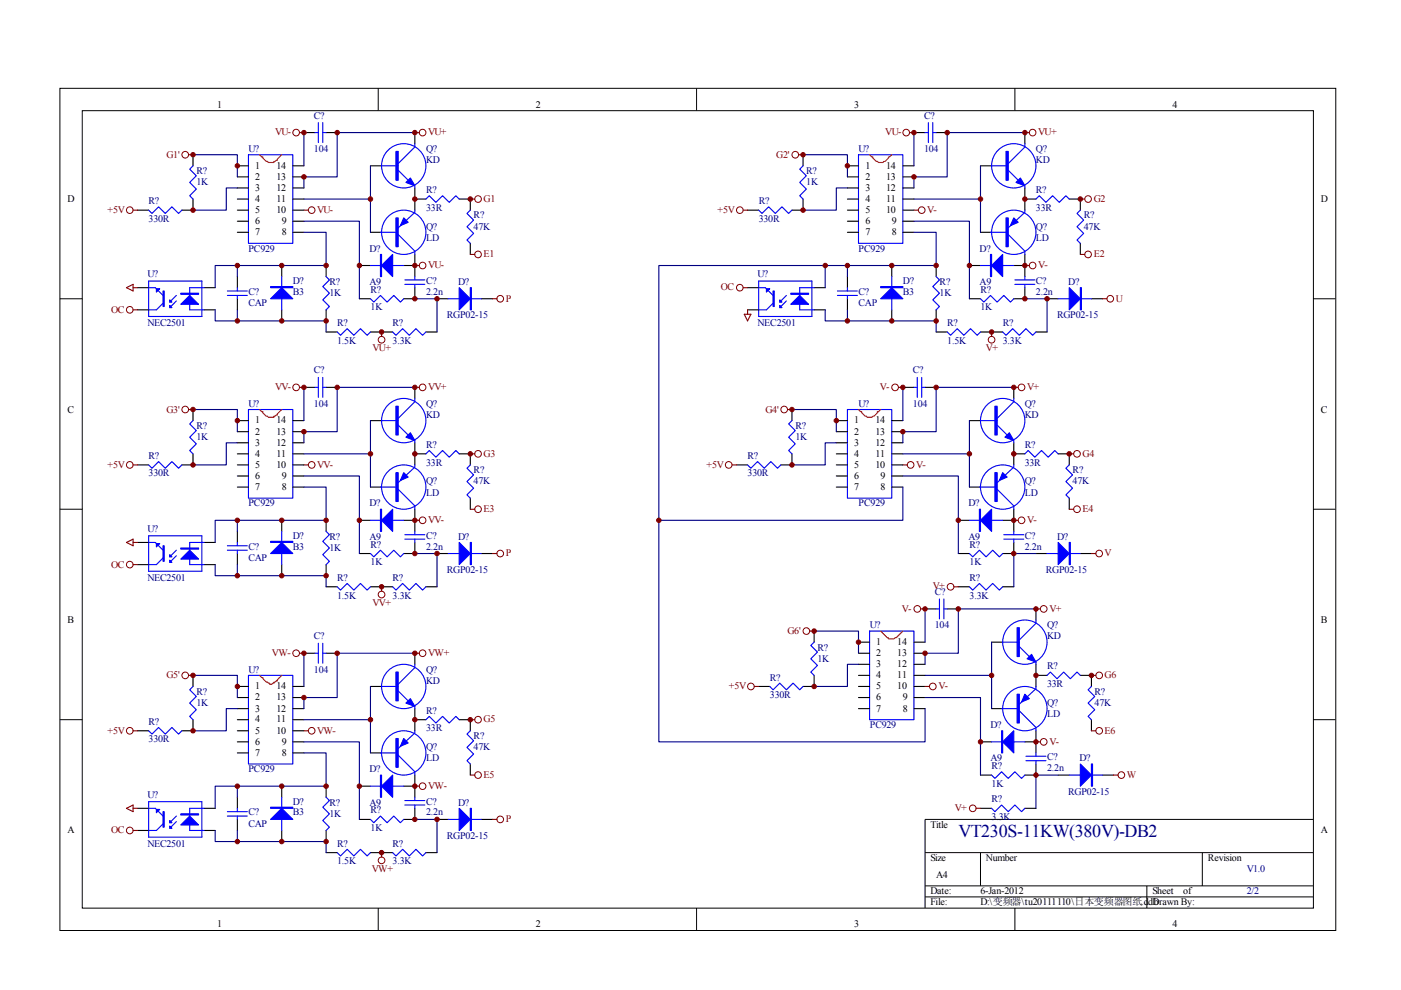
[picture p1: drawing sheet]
<svg xmlns="http://www.w3.org/2000/svg" width="297mm" height="210mm" viewBox="0 0 297 210" stroke-linecap="round" stroke-linejoin="round" font-family="sans-serif">
<g fill="none" stroke="#000" stroke-width=".21">
<path d="M12.7 18.7h270.5v178.6h-270.5zM80.2 18.7v4.7M147.7 18.7v4.7M215.2 18.7v4.7M17.4 23.5h261.1v169h-261.1zM12.7 63.3h4.7M278.4 63.3h4.7M12.7 108h4.7M278.4 108h4.7M12.7 152.6h4.7M278.4 152.6h4.7M278.4 173.7h-82.3v18.8"/>
<path d="M80.2 192.5v4.7M147.7 192.5v4.7M196.1 180.8h82.3M196.1 187.8h82.3M196.1 190.2h82.3M207.9 180.8v7M215.2 192.5v4.7M243.2 187.8v4.7M254.9 180.8v7"/>
</g>
<g fill="none" stroke="#00f" stroke-width=".23">
<path d="M40.9 35.2l-.7 .7 1.4 1.4-1.4 1.4 1.4 1.4-1.4 1.4 .7 .7M52.7 32.8h9.4v18.8h-9.4zM66.8 28.1h.7M67.5 26v4.2M68.4 28.1h.7M68.4 26v4.2M80.9 35.2h3.5M84.4 36.1l2.1 2.1M88 30.5v.7l-3.6 3.5M88 39.4v.5M170.3 35.2l-.7 .7 1.4 1.4-1.4 1.4 1.4 1.4-1.4 1.4 .7 .7M182 32.8h9.4v18.8h-9.4z"/>
<path d="M196.1 28.1h.7M196.8 26v4.2M197.8 28.1h.7M197.8 26v4.2M210.2 35.2h3.6M213.8 36.1l2.1 2.1M217.3 30.5v.7l-3.5 3.5M217.3 39.4v.5M31.5 44.6l.7 .7 1.4-1.4 1.4 1.4 1.4-1.4 1.5 1.4 .7-.7M31.5 59.6h11.3v7.5h-11.3zM59.7 58.6v7.1M69.1 58.6l.7 .7-1.4 1.5 1.4 1.4-1.4 1.4 1.4 1.4-.7 .7"/>
<path d="M78.5 56.3h7.1M80.7 49.3h3.3M84.4 49.7l3.6 3.5v.7M85.8 59.3h4.3M88 44.6v.4l-3.6 3.3M88 58.6v.7M90.3 42.2l.7-.7 1.4 1.4 1.4-1.4 1.4 1.4 1.5-1.4 .7 .7M99.7 44.6l-.7 .7 1.4 1.4-1.4 1.4 1.4 1.4-1.4 1.4 .7 .7M160.9 44.6l.7 .7 1.4-1.4 1.4 1.4 1.4-1.4 1.4 1.4 .7-.7M160.9 59.6h11.2v7.5h-11.2zM189.1 58.6v7.1M198.5 58.6l.7 .7-1.4 1.5 1.4 1.4-1.4 1.4 1.4 1.4-.7 .7"/>
<path d="M207.9 56.3h7M210 49.3h3.3M213.8 49.7l3.5 3.5v.7M215.2 59.3h4.2M217.3 44.6v.4l-3.5 3.3M217.3 58.6v.7M219.6 42.2l.8-.7 1.4 1.4 1.4-1.4 1.4 1.4 1.4-1.4 .7 .7M229 44.6l-.7 .7 1.5 1.4-1.5 1.4 1.5 1.4-1.5 1.4 .7 .7M31.5 61h1.4l1.7 1.6M34.6 64.3l-1.4 1.4h-1.7M37.4 62.6l-1.4 1.4M37.4 63.8l-1.4 1.4"/>
<path d="M43.3 61h-3.1v4.7h3.1M48.2 61.7h4.2M48.2 62.6h4.2M50.3 61v.7M50.3 62.6v.7M71.5 70.4l.7 .7 1.4-1.4 1.4 1.4 1.4-1.4 1.4 1.4 .7-.7M78.5 63.3l.8 .7 1.4-1.4 1.4 1.4 1.4-1.4 1.4 1.4 .7-.7M83.2 70.4l.8 .7 1.4-1.4 1.4 1.4 1.4-1.4 1.4 1.4 .7-.7M85.8 60.3h4.3M88 60.3v.7M95 63.3h7.1M160.9 61h1.4l1.6 1.6"/>
<path d="M163.9 64.3l-1.4 1.4h-1.6M166.7 62.6l-1.4 1.4M166.7 63.8l-1.4 1.4M172.6 61h-3v4.7h3M177.6 61.7h4.2M177.6 62.6h4.2M179.7 61v.7M179.7 62.6v.7M200.8 70.4l.7 .7 1.4-1.4 1.5 1.4 1.4-1.4 1.4 1.4 .7-.7M207.9 63.3l.7 .7 1.4-1.4 1.4 1.4 1.4-1.4 1.4 1.4 .7-.7M212.6 70.4l.7 .7 1.4-1.4 1.4 1.4 1.4-1.4 1.4 1.4 .7-.7M215.2 60.3h4.2"/>
<path d="M217.3 60.3v.7M224.3 63.3h7.1M31.5 98.6l.7 .7 1.4-1.4 1.4 1.4 1.4-1.4 1.5 1.4 .7-.7M40.9 89.2l-.7 .7 1.4 1.4-1.4 1.4 1.4 1.4-1.4 1.4 .7 .7M52.7 86.8h9.4v18.8h-9.4zM66.8 82.1h.7M67.5 80v4.2M68.4 80v4.2M68.4 82.1h.7M80.9 89.2h3.5M84.4 90.1l2.1 2.1M88 84.5v.7l-3.6 3.5"/>
<path d="M88 98.6v.4l-3.6 3.3M88 93.4v.5M90.3 96.2l.7-.7 1.4 1.4 1.4-1.4 1.4 1.4 1.5-1.4 .7 .7M99.7 98.6l-.7 .7 1.4 1.4-1.4 1.4 1.4 1.4-1.4 1.4 .7 .7M158.5 98.6l.7 .7 1.4-1.4 1.4 1.4 1.4-1.4 1.5 1.4 .7-.7M167.9 89.2l-.7 .7 1.4 1.4-1.4 1.4 1.4 1.4-1.4 1.4 .7 .7M179.7 86.8h9.4v18.8h-9.4zM193.8 82.1h.7M194.5 80v4.2M195.4 82.1h.7M195.4 80v4.2M207.9 89.2h3.5"/>
<path d="M211.4 90.1l2.1 2.1M214.9 84.5v.7l-3.5 3.5M214.9 98.6v.4l-3.5 3.3M214.9 93.4v.5M217.3 96.2l.7-.7 1.4 1.4 1.4-1.4 1.4 1.4 1.4-1.4 .7 .7M226.7 98.6l-.7 .7 1.4 1.4-1.4 1.4 1.4 1.4-1.4 1.4 .7 .7M31.5 113.6h11.3v7.5h-11.3zM31.5 115h1.4l1.7 1.7M34.6 118.3l-1.4 1.4h-1.7M37.4 116.7l-1.4 1.4M37.4 117.8l-1.4 1.4M43.3 115h-3.1v4.7h3.1"/>
<path d="M48.2 115.7h4.2M48.2 116.7h4.2M50.3 115v.7M50.3 116.7v.7M59.7 112.7v7M69.1 112.7l.7 .7-1.4 1.4 1.4 1.4-1.4 1.4 1.4 1.4-.7 .7M78.5 117.4l.8 .7 1.4-1.4 1.4 1.4 1.4-1.4 1.4 1.4 .7-.7M78.5 110.3h7.1M80.7 103.3h3.3M84.4 103.7l3.6 3.6v.7M85.8 113.4h4.3M85.8 114.3h4.3"/>
<path d="M88 112.7v.7M88 114.3v.7M95 117.4h7.1M205.5 117.4l.7 .7 1.5-1.4 1.4 1.4 1.4-1.4 1.4 1.4 .7-.7M205.5 110.3h7.1M207.7 103.3h3.2M211.4 103.7l3.5 3.6v.7M212.8 113.4h4.3M212.8 114.3h4.3M214.9 112.7v.7M214.9 114.3v.7M222 117.4h7"/>
<path d="M66.8 138.5h.7M67.5 136.4v4.2M68.4 136.4v4.2M68.4 138.5h.7M71.5 124.4l.7 .7 1.4-1.4 1.4 1.4 1.4-1.4 1.4 1.4 .7-.7M83.2 124.4l.8 .7 1.4-1.4 1.4 1.4 1.4-1.4 1.4 1.4 .7-.7M172.6 136.2l-.7 .7 1.4 1.4-1.4 1.4 1.4 1.4-1.4 1.4 .7 .7M184.4 133.8h9.4v18.8h-9.4zM198.5 129.1h.7M199.2 127v4.2M200.1 129.1h.7M200.1 127v4.2"/>
<path d="M205.5 124.4l.7 .7 1.5-1.4 1.4 1.4 1.4-1.4 1.4 1.4 .7-.7M212.6 136.2h3.5M216.1 137.1l2.1 2.1M219.6 131.5v.7l-3.5 3.5M31.5 154.9l.7 .7 1.4-1.4 1.4 1.4 1.4-1.4 1.5 1.4 .7-.7M40.9 145.5l-.7 .8 1.4 1.4-1.4 1.4 1.4 1.4-1.4 1.4 .7 .7M52.7 143.2h9.4v18.8h-9.4zM80.7 159.6h3.3M80.9 145.5h3.5M84.4 146.5l2.1 2.1M88 140.9v.7l-3.6 3.5M88 154.9v.5l-3.6 3.3"/>
<path d="M88 149.8v.4M90.3 152.6l.7-.7 1.4 1.4 1.4-1.4 1.4 1.4 1.5-1.4 .7 .7M99.7 154.9l-.7 .7 1.4 1.5-1.4 1.4 1.4 1.4-1.4 1.4 .7 .7M163.2 145.5l.7 .8 1.4-1.5 1.4 1.5 1.4-1.5 1.5 1.5 .7-.8M210.2 157.3h7.1M212.4 150.2h3.2M216.1 150.7l3.5 3.5v.7M219.6 145.5v.5l-3.5 3.3M219.6 140.4v.5M219.6 159.6v.7M222 143.2l.7-.7 1.4 1.4 1.4-1.4 1.4 1.4 1.4-1.4 .7 .7M231.4 145.5l-.7 .8 1.4 1.4-1.4 1.4 1.4 1.4-1.4 1.4 .7 .7"/>
<path d="M31.5 170h11.3v7.5h-11.3zM31.5 171.4h1.4l1.7 1.6M34.6 174.7l-1.4 1.4h-1.7M37.4 173l-1.4 1.4M37.4 174.2l-1.4 1.4M43.3 171.4h-3.1v4.7h3.1M48.2 172.1h4.2M48.2 173h4.2M50.3 171.4v.7M50.3 173v.7M59.7 169v7.1M69.1 169l.7 .7-1.4 1.4 1.4 1.5-1.4 1.4 1.4 1.4-.7 .7"/>
<path d="M78.5 173.7l.8 .7 1.4-1.4 1.4 1.4 1.4-1.4 1.4 1.4 .7-.7M78.5 166.7h7.1M84.4 160.1l3.6 3.5v.7M85.8 169.7h4.3M85.8 170.7h4.3M88 169v.7M88 170.7v.7M95 173.7h7.1M210.2 164.3l.7 .7 1.5-1.4 1.4 1.4 1.4-1.4 1.4 1.4 .7-.7M210.2 171.4l.7 .7 1.5-1.4 1.4 1.4 1.4-1.4 1.4 1.4 .7-.7M217.5 160.3h4.3M217.5 161.3h4.3"/>
<path d="M219.6 161.3v.7M226.7 164.3h7.1M71.5 180.8l.7 .7 1.4-1.4 1.4 1.4 1.4-1.4 1.4 1.4 .7-.7M83.2 180.8l.8 .7 1.4-1.4 1.4 1.4 1.4-1.4 1.4 1.4 .7-.7"/>
<circle cx="85.6" cy="35.2" r="4.7"/>
<circle cx="214.9" cy="35.2" r="4.7"/>
<circle cx="85.6" cy="49.2" r="4.7"/>
<circle cx="214.9" cy="49.2" r="4.7"/>
<circle cx="85.6" cy="89.2" r="4.7"/>
<circle cx="212.6" cy="89.2" r="4.7"/>
<circle cx="85.6" cy="103.3" r="4.7"/>
<circle cx="212.6" cy="103.3" r="4.7"/>
<circle cx="217.3" cy="136.2" r="4.7"/>
<circle cx="85.6" cy="159.6" r="4.7"/>
<circle cx="85.6" cy="145.5" r="4.7"/>
<circle cx="217.3" cy="150.2" r="4.7"/>
</g>
<g fill="none" stroke="#000" stroke-width=".23">
<path d="M40.9 32.8v2.4M50.3 35.2h2.4M50.3 37.5h2.4M50.3 39.9h2.4M62.1 35.2h2.3M62.1 37.5h2.3M62.1 39.9h2.3M64.4 28.1h2.4M69.1 28.1h2.4M78.5 35.2h2.4M88 28.1v2.4M88 39.9v4.7"/>
<path d="M170.3 32.8v2.4M179.7 35.2h2.3M179.7 37.5h2.3M179.7 39.9h2.3M191.4 35.2h2.4M191.4 37.5h2.4M191.4 39.9h2.4M193.8 28.1h2.3M198.5 28.1h2.3M207.9 35.2h2.3M217.3 28.1v2.4M217.3 39.9v4.7"/>
<path d="M29.2 44.6h2.3M40.9 42.2v2.4h-2.3M50.3 42.2h2.4M50.3 44.6h2.4M50.3 46.9h2.4M50.3 49.3h2.4M50.3 58.6v2.4M59.7 56.3v2.3M62.1 42.2h2.3M62.1 44.6h2.3M62.1 46.9h2.3M62.1 49.3h2.3"/>
<path d="M69.1 56.3v2.3M76.2 56.3h2.3M78.5 49.3h2.4M85.6 56.3h2.4M88 42.2h2.3M88 53.9v4.7M97.4 42.2h2.3v2.4M99.7 51.6v2.3M158.5 44.6h2.4M170.3 42.2v2.4h-2.4M179.7 42.2h2.3M179.7 44.6h2.3"/>
<path d="M179.7 46.9h2.3M179.7 49.3h2.3M179.7 58.6v2.4M189.1 56.3v2.3M191.4 42.2h2.4M191.4 44.6h2.4M191.4 46.9h2.4M191.4 49.3h2.4M198.5 56.3v2.3M205.5 56.3h2.4M207.9 49.3h2.3M214.9 56.3h2.4"/>
<path d="M217.3 42.2h2.3M217.3 53.9v4.7M226.7 42.2h2.3v2.4M229 51.6v2.3M29.2 65.7h2.3M29.2 61h2.3M43.3 65.7h2.3M43.3 61h2.3M50.3 63.3v2.4M59.7 65.7v2.3M69.1 70.4h2.4M69.1 65.7v2.3"/>
<path d="M76.2 63.3h2.3M78.5 70.4h4.7M88 61v2.3h-2.4M90.3 70.4h2.4M92.7 63.3h2.3M102.1 63.3h2.3M158.5 65.7h2.4M158.5 61h2.4M172.6 65.7h2.4M172.6 61h2.4M179.7 63.3v2.4M189.1 65.7v2.3"/>
<path d="M198.5 70.4h2.3M198.5 65.7v2.3M205.5 63.3h2.4M207.9 70.4h4.7M217.3 61v2.3h-2.4M219.6 70.4h2.4M222 63.3h2.3M231.4 63.3h2.4M29.2 98.6h2.3M40.9 86.8v2.4M40.9 96.2v2.4h-2.3M50.3 89.2h2.4"/>
<path d="M50.3 91.5h2.4M50.3 93.9h2.4M50.3 96.2h2.4M50.3 98.6h2.4M62.1 89.2h2.3M62.1 91.5h2.3M62.1 93.9h2.3M62.1 96.2h2.3M62.1 98.6h2.3M64.4 82.1h2.4M69.1 82.1h2.4M78.5 89.2h2.4"/>
<path d="M88 82.1v2.4M88 93.9v4.7M88 96.2h2.3M97.4 96.2h2.3v2.4M156.2 98.6h2.3M167.9 96.2v2.4h-2.3M167.9 86.8v2.4M177.3 89.2h2.4M177.3 91.5h2.4M177.3 93.9h2.4M177.3 96.2h2.4M177.3 98.6h2.4"/>
<path d="M189.1 89.2h2.3M189.1 91.5h2.3M189.1 93.9h2.3M189.1 96.2h2.3M189.1 98.6h2.3M191.4 82.1h2.4M196.1 82.1h2.4M205.5 89.2h2.4M214.9 96.2h2.4M214.9 82.1v2.4M214.9 93.9v4.7M224.3 96.2h2.4v2.4"/>
<path d="M29.2 119.7h2.3M29.2 115h2.3M43.3 119.7h2.3M43.3 115h2.3M50.3 112.7v2.3M50.3 117.4v2.3M50.3 100.9h2.4M50.3 103.3h2.4M59.7 110.3v2.4M59.7 119.7v2.4M62.1 100.9h2.3M62.1 103.3h2.3"/>
<path d="M69.1 110.3v2.4M69.1 119.7v2.4M76.2 117.4h2.3M76.2 110.3h2.3M78.5 103.3h2.4M85.6 110.3h2.4M88 108v4.7M88 115v2.4h-2.4M92.7 117.4h2.3M99.7 105.6v2.4M102.1 117.4h2.3M177.3 100.9h2.4"/>
<path d="M177.3 103.3h2.4M189.1 100.9h2.3M189.1 103.3h2.3M203.2 117.4h2.3M203.2 110.3h2.3M205.5 103.3h2.4M212.6 110.3h2.3M214.9 115v2.4h-2.3M214.9 108v4.7M219.6 117.4h2.4M226.7 105.6v2.4M229 117.4h2.4"/>
<path d="M64.4 138.5h2.4M69.1 124.4h2.4M69.1 138.5h2.4M78.5 124.4h4.7M88 138.5v2.4M90.3 124.4h2.4M172.6 133.8v2.4M182 138.5h2.4M182 136.2h2.4M193.8 138.5h2.3M193.8 136.2h2.3M196.1 129.1h2.4"/>
<path d="M200.8 129.1h2.4M203.2 124.4h2.3M210.2 136.2h2.4M212.6 124.4h2.3M219.6 129.1v2.4M29.2 154.9h2.3M40.9 143.2v2.3M40.9 152.6v2.3h-2.3M50.3 145.5h2.4M50.3 147.9h2.4M50.3 150.2h2.4M50.3 152.6h2.4"/>
<path d="M50.3 154.9h2.4M50.3 157.3h2.4M50.3 159.6h2.4M62.1 145.5h2.3M62.1 147.9h2.3M62.1 150.2h2.3M62.1 152.6h2.3M62.1 154.9h2.3M62.1 157.3h2.3M62.1 159.6h2.3M78.5 145.5h2.4M78.5 159.6h2.4"/>
<path d="M88 150.2v4.7M88 152.6h2.3M97.4 152.6h2.3v2.3M160.9 145.5h2.3M172.6 143.2v2.3h-2.3M182 145.5h2.4M182 147.9h2.4M182 150.2h2.4M182 140.9h2.4M182 143.2h2.4M193.8 145.5h2.3M193.8 147.9h2.3"/>
<path d="M193.8 150.2h2.3M193.8 140.9h2.3M193.8 143.2h2.3M207.9 157.3h2.3M210.2 150.2h2.4M217.3 157.3h2.3M219.6 143.2h2.4M219.6 140.9v4.6M219.6 154.9v4.7M229 143.2h2.4v2.3M231.4 152.6v2.3M29.2 176.1h2.3"/>
<path d="M29.2 171.4h2.3M43.3 176.1h2.3M43.3 171.4h2.3M50.3 169v2.4M50.3 173.7v2.4M59.7 166.7v2.3M59.7 176.1v2.3M69.1 166.7v2.3M69.1 176.1v2.3M76.2 173.7h2.3M76.2 166.7h2.3M85.6 166.7h2.4"/>
<path d="M88 164.3v4.7M88 171.4v2.3h-2.4M92.7 173.7h2.3M99.7 162v2.3M102.1 173.7h2.3M207.9 171.4h2.3M207.9 164.3h2.3M217.3 171.4h2.3M219.6 162v2.3h-2.3M224.3 164.3h2.4M233.8 164.3h2.3M69.1 180.8h2.4"/>
<path d="M78.5 180.8h4.7M90.3 180.8h2.4"/>
</g>
<path d="M55 32.8l.5 .5h.2v.2l.5 .5a2.19 2.19 0 0 0 1.9 .5v-.3l.7-.2v-.3l.9-.9M184.4 32.8l.4 .5h.3a1.74 1.74 0 0 0 1.6 1.2 1.74 1.74 0 0 0 1.7-1.2h.2l.5-.5M55 86.8l.5 .5h.2v.2l.5 .5a2.17 2.17 0 0 0 1.9 .5v-.3l.7-.2v-.2l.9-1M182 86.8l.5 .5h.2a1.74 1.74 0 0 0 1.7 1.2 1.74 1.74 0 0 0 1.6-1.2h.3l.4-.5M186.7 133.8l1.4 1.4h.3v.2a2.17 2.17 0 0 0 2.1-.7l.9-.9M55 143.2l.5 .5h.2v.2l.7 .7 .7 .2v.3h.5l.5-.3v-.2l.7-.2v-.3l.9-.9" fill="none" stroke="#f00" stroke-width=".23"/>
<g fill="#00f" stroke="#00f" stroke-width=".23">
<path d="M86.1 38.7l.9-1 1 1.7z"/>
<path d="M85.6 46.2l.9 .9-1.6 .7z"/>
<path d="M97.4 61l2.3 2.3-2.3 2.4z"/>
<path d="M80.9 56.3l2.3-2.4v4.7z"/>
<path d="M38.3 64.5l1.9-1.9 1.9 1.9z"/>
<path d="M36 64.8l.4 .4h-.4z"/>
<path d="M36 63.6l.4 .4h-.4z"/>
<path d="M33.2 61.2h.7l-.7 .7z"/>
<path d="M57.4 63.3l2.3-2.3 2.4 2.3z"/>
<path d="M87 91.8l1 1.6-1.9-.7z"/>
<path d="M85.6 100.2l.9 1-1.6 .7z"/>
<path d="M97.4 115l2.3 2.4-2.3 2.3z"/>
<path d="M83.2 108v4.7l-2.3-2.4z"/>
<path d="M38.3 118.5l1.9-1.8 1.9 1.8z"/>
<path d="M36 118.8l.4 .4h-.4z"/>
<path d="M36 117.6l.4 .5h-.4z"/>
<path d="M33.2 115.3h.7l-.7 .7z"/>
<path d="M57.4 117.4l2.3-2.4 2.4 2.4z"/>
<path d="M86.1 149.1l.9-1 1 1.7z"/>
<path d="M85.6 156.6l.9 .9-1.6 .7z"/>
<path d="M97.4 171.4l2.3 2.3-2.3 2.4z"/>
<path d="M83.2 164.3v4.7l-2.3-2.3z"/>
<path d="M38.3 174.9l1.9-1.9 1.9 1.9z"/>
<path d="M36 175.1l.4 .5h-.4z"/>
<path d="M36 174l.4 .4h-.4z"/>
<path d="M33.2 171.6h.7l-.7 .7z"/>
<path d="M57.4 173.7l2.3-2.3 2.4 2.3z"/>
<path d="M215.4 38.7l.9-1 1 1.7z"/>
<path d="M214.9 46.2l1 .9-1.7 .7z"/>
<path d="M226.7 61l2.3 2.3-2.3 2.4z"/>
<path d="M210.2 56.3l2.4-2.4v4.7z"/>
<path d="M167.7 64.5l1.9-1.9 1.8 1.9z"/>
<path d="M165.3 64.8l.5 .4h-.5z"/>
<path d="M165.3 63.6l.5 .4h-.5z"/>
<path d="M162.5 61.2h.7l-.7 .7z"/>
<path d="M186.7 63.3l2.4-2.3 2.3 2.3z"/>
<path d="M218.7 138.7l.9 1.7-1.8-.7z"/>
<path d="M217.3 147.2l.9 .9-1.6 .7z"/>
<path d="M229 162l2.4 2.3-2.4 2.4z"/>
<path d="M212.6 157.3l2.3-2.4v4.7z"/>
<path d="M214 91.8l.9 1.6-1.8-.7z"/>
<path d="M212.6 100.2l.9 1-1.6 .7z"/>
<path d="M224.3 115l2.4 2.4-2.4 2.3z"/>
<path d="M207.9 110.3l2.3-2.3v4.7z"/>
<path d="M84 32.1h.4v6.1h-.4z" fill-rule="evenodd"/>
<path d="M84 46.2h.4v6.1h-.4z" fill-rule="evenodd"/>
<path d="M99.7 61h.2v4.7h-.2z" fill-rule="evenodd"/>
<path d="M80.7 53.9h.2v4.7h-.2z" fill-rule="evenodd"/>
<path d="M38.3 62.2h3.8v.2h-3.8z" fill-rule="evenodd"/>
<path d="M34.6 61.7h.2v3.3h-.2z" fill-rule="evenodd"/>
<path d="M57.4 60.8h4.7v.2h-4.7z" fill-rule="evenodd"/>
<path d="M84 86.1h.4v6.1h-.4z" fill-rule="evenodd"/>
<path d="M84 100.2h.4v6.1h-.4z" fill-rule="evenodd"/>
<path d="M99.7 115h.2v4.7h-.2z" fill-rule="evenodd"/>
<path d="M80.7 108h.2v4.7h-.2z" fill-rule="evenodd"/>
<path d="M38.3 116.2h3.8v.2h-3.8z" fill-rule="evenodd"/>
<path d="M34.6 115.7h.2v3.3h-.2z" fill-rule="evenodd"/>
<path d="M57.4 114.8h4.7v.2h-4.7z" fill-rule="evenodd"/>
<path d="M84 142.5h.4v6.1h-.4z" fill-rule="evenodd"/>
<path d="M84 156.6h.4v6.1h-.4z" fill-rule="evenodd"/>
<path d="M99.7 171.4h.2v4.7h-.2z" fill-rule="evenodd"/>
<path d="M80.7 164.3h.2v4.7h-.2z" fill-rule="evenodd"/>
<path d="M38.3 172.6h3.8v.2h-3.8z" fill-rule="evenodd"/>
<path d="M34.6 172.1h.2v3.3h-.2z" fill-rule="evenodd"/>
<path d="M57.4 171.1h4.7v.3h-4.7z" fill-rule="evenodd"/>
<path d="M213.3 32.1h.5v6.1h-.5z" fill-rule="evenodd"/>
<path d="M213.3 46.2h.5v6.1h-.5z" fill-rule="evenodd"/>
<path d="M229 61h.3v4.7h-.3z" fill-rule="evenodd"/>
<path d="M210 53.9h.2v4.7h-.2z" fill-rule="evenodd"/>
<path d="M167.7 62.2h3.7v.2h-3.7z" fill-rule="evenodd"/>
<path d="M163.9 61.7h.2v3.3h-.2z" fill-rule="evenodd"/>
<path d="M186.7 60.8h4.7v.2h-4.7z" fill-rule="evenodd"/>
<path d="M215.6 133.1h.5v6.1h-.5z" fill-rule="evenodd"/>
<path d="M215.6 147.2h.5v6.1h-.5z" fill-rule="evenodd"/>
<path d="M231.4 162h.2v4.7h-.2z" fill-rule="evenodd"/>
<path d="M212.4 154.9h.2v4.7h-.2z" fill-rule="evenodd"/>
<path d="M210.9 86.1h.5v6.1h-.5z" fill-rule="evenodd"/>
<path d="M210.9 100.2h.5v6.1h-.5z" fill-rule="evenodd"/>
<path d="M226.7 115h.2v4.7h-.2z" fill-rule="evenodd"/>
<path d="M207.7 108h.2v4.7h-.2z" fill-rule="evenodd"/>
</g>
<g fill="none" stroke="#800000" stroke-width=".21">
<circle cx="39.3" cy="32.8" r=".71"/>
<circle cx="62.8" cy="28.1" r=".71"/>
<circle cx="89.6" cy="28.1" r=".7"/>
<circle cx="168.6" cy="32.8" r=".71"/>
<circle cx="192.1" cy="28.1" r=".7"/>
<circle cx="218.9" cy="28.1" r=".7"/>
<circle cx="27.5" cy="44.6" r=".71"/>
<circle cx="66.1" cy="44.6" r=".7"/>
<circle cx="89.6" cy="56.3" r=".7"/>
<circle cx="101.4" cy="53.9" r=".7"/>
<circle cx="101.4" cy="42.2" r=".7"/>
<circle cx="156.9" cy="44.6" r=".7"/>
<circle cx="195.4" cy="44.6" r=".7"/>
<circle cx="218.9" cy="56.3" r=".7"/>
<circle cx="230.7" cy="53.9" r=".7"/>
<circle cx="230.7" cy="42.2" r=".7"/>
<circle cx="27.5" cy="65.7" r=".71"/>
<circle cx="80.9" cy="72" r=".71"/>
<circle cx="106.1" cy="63.3" r=".71"/>
<circle cx="156.9" cy="61" r=".7"/>
<circle cx="210.2" cy="72" r=".71"/>
<circle cx="235.4" cy="63.3" r=".7"/>
<circle cx="27.5" cy="98.6" r=".71"/>
<circle cx="39.3" cy="86.8" r=".71"/>
<circle cx="62.8" cy="82.1" r=".71"/>
<circle cx="66.1" cy="98.6" r=".71"/>
<circle cx="89.6" cy="82.1" r=".71"/>
<circle cx="101.4" cy="96.2" r=".71"/>
<circle cx="154.5" cy="98.6" r=".71"/>
<circle cx="166.3" cy="86.8" r=".71"/>
<circle cx="189.8" cy="82.1" r=".71"/>
<circle cx="193.1" cy="98.6" r=".71"/>
<circle cx="216.6" cy="82.1" r=".71"/>
<circle cx="228.3" cy="96.2" r=".71"/>
<circle cx="27.5" cy="119.7" r=".71"/>
<circle cx="89.6" cy="110.3" r=".71"/>
<circle cx="101.4" cy="108" r=".7"/>
<circle cx="106.1" cy="117.4" r=".71"/>
<circle cx="216.6" cy="110.3" r=".71"/>
<circle cx="228.3" cy="108" r=".71"/>
<circle cx="233" cy="117.4" r=".71"/>
<circle cx="62.8" cy="138.5" r=".71"/>
<circle cx="80.9" cy="126.1" r=".71"/>
<circle cx="89.6" cy="138.5" r=".7"/>
<circle cx="171" cy="133.8" r=".71"/>
<circle cx="194.5" cy="129.1" r=".71"/>
<circle cx="201.5" cy="124.4" r=".71"/>
<circle cx="221.3" cy="129.1" r=".71"/>
<circle cx="27.5" cy="154.9" r=".71"/>
<circle cx="39.3" cy="143.2" r=".71"/>
<circle cx="66.1" cy="154.9" r=".7"/>
<circle cx="101.4" cy="152.6" r=".7"/>
<circle cx="159.2" cy="145.5" r=".71"/>
<circle cx="197.8" cy="145.5" r=".71"/>
<circle cx="221.3" cy="157.3" r=".71"/>
<circle cx="233" cy="143.2" r=".71"/>
<circle cx="233" cy="154.9" r=".71"/>
<circle cx="27.5" cy="176.1" r=".71"/>
<circle cx="89.6" cy="166.7" r=".7"/>
<circle cx="101.4" cy="164.3" r=".7"/>
<circle cx="106.1" cy="173.7" r=".71"/>
<circle cx="206.2" cy="171.4" r=".71"/>
<circle cx="237.8" cy="164.3" r=".71"/>
<circle cx="80.9" cy="182.4" r=".71"/>
</g>
<g fill="none" stroke="#800000" stroke-width=".23">
<path d="M40 32.8h.9M63.5 28.1h.9M88 28.1h.9M169.3 32.8h1M192.8 28.1h1M217.3 28.1h.9M28.2 44.6h1M64.4 44.6h1M88 56.3h.9M99.7 53.9h1M99.7 42.2h1M157.6 44.6h.9"/>
<path d="M193.8 44.6h.9M217.3 56.3h.9M229 53.9h1M229 42.2h1M26.8 61l1.4-.7v1.4zM28.2 65.7h1M28.2 61h1M80.9 70.4v.9M104.4 63.3h1M157.6 61h.9M157.8 66.6h1.4l-.7 1.4zM158.5 65.7v.9"/>
<path d="M210.2 70.4v.9M233.8 63.3h.9M28.2 98.6h1M40 86.8h.9M63.5 82.1h.9M64.4 98.6h1M88 82.1h.9M99.7 96.2h1M155.2 98.6h1M167 86.8h.9M190.5 82.1h.9M191.4 98.6h1"/>
<path d="M214.9 82.1h1M226.7 96.2h.9M26.8 115l1.4-.7v1.4zM28.2 119.7h1M28.2 115h1M88 110.3h.9M99.7 108h1M104.4 117.4h1M214.9 110.3h1M226.7 108h.9M231.4 117.4h.9M63.5 138.5h.9"/>
<path d="M80.9 124.4v.9M88 138.5h.9M171.7 133.8h.9M195.2 129.1h.9M202.2 124.4h1M219.6 129.1h1M28.2 154.9h1M40 143.2h.9M64.4 154.9h1M99.7 152.6h1M159.9 145.5h1M196.1 145.5h1"/>
<path d="M219.6 157.3h1M231.4 154.9h.9M231.4 143.2h.9M26.8 171.4l1.4-.7v1.4zM28.2 176.1h1M28.2 171.4h1M88 166.7h.9M99.7 164.3h1M104.4 173.7h1M206.9 171.4h1M236.1 164.3h.9M80.9 180.8v.9"/>
</g>
<g fill="none" stroke="#000080" stroke-width=".23">
<path d="M40.9 32.8h9.4v4.7M50.3 39.9h-2.3v4.7h-7.1M64.4 28.1v7.1M78.5 35.2v14.1M88 28.1h-16.5v9.4h-7.1v2.4M170.3 32.8h9.4v4.7M179.7 39.9h-2.4v4.7h-7M193.8 28.1v7.1M207.9 35.2v14.1M217.3 28.1h-16.5v9.4h-7v2.4M50.3 56.3v2.3M64.4 46.9h11.8v16.4"/>
<path d="M64.4 49.3h4.7v7h-23.5v4.7M64.4 42.2h14.1M175 56.3h-35.3v101h56.4v-7.1M179.7 56.3v2.3M193.8 46.9h11.7v16.4M193.8 49.3h4.7v7h-23.5v4.7M193.8 42.2h14.1M45.6 65.7v2.3h23.5v2.4M50.3 65.7v2.3M88 63.3h4.7v7.1M175 65.7v2.3h23.5v2.4M179.7 65.7v2.3"/>
<path d="M217.3 63.3h4.7v7.1M40.9 86.8h9.4v4.7M50.3 93.9h-2.3v4.7h-7.1M64.4 82.1v7.1M64.4 96.2h14.1M78.5 89.2v14.1M88 82.1h-16.5v9.4h-7.1v2.4M167.9 86.8h9.4v4.7M177.3 93.9h-2.3v4.7h-7.1M191.4 96.2h14.1M191.4 82.1v7.1M205.5 89.2v14.1"/>
<path d="M214.9 82.1h-16.4v9.4h-7.1v2.4M45.6 119.7v2.4h23.5v2.3M50.3 110.3v2.4M50.3 119.7v2.4M64.4 100.9h11.8v16.5M64.4 103.3h4.7v7h-23.5v4.7M88 117.4h4.7v7M191.4 103.3v7h-51.7M191.4 100.9h11.8v16.5M219.6 117.4h-4.7v7M64.4 138.5v7M88 138.5h-16.5v9.4h-7.1v2.3"/>
<path d="M172.6 133.8h9.4v4.7M196.1 129.1v7.1M210.2 136.2v14M219.6 129.1h-16.4v9.4h-7.1v2.4M40.9 143.2h9.4v4.7M50.3 150.2h-2.3v4.7h-7.1M64.4 157.3h11.8v16.4M64.4 159.6h4.7v7.1h-23.5v4.7M64.4 152.6h14.1M78.5 145.5v14.1M182 140.9h-2.3v4.6h-7.1M196.1 147.9h11.8v16.4"/>
<path d="M196.1 143.2h14.1M45.6 176.1v2.3h23.5v2.4M50.3 166.7v2.3M50.3 176.1v2.3M88 173.7h4.7v7.1M224.3 164.3h-4.7v7.1"/>
</g>
<g fill="#800000" stroke="#800000" stroke-width=".21">
<circle cx="50.3" cy="35.2" r=".47"/>
<circle cx="64.4" cy="37.5" r=".47"/>
<circle cx="88" cy="28.1" r=".47"/>
<circle cx="88" cy="42.2" r=".47"/>
<circle cx="88" cy="56.3" r=".47"/>
<circle cx="40.9" cy="44.6" r=".47"/>
<circle cx="40.9" cy="32.8" r=".47"/>
<circle cx="99.7" cy="42.2" r=".47"/>
<circle cx="88" cy="63.3" r=".47"/>
<circle cx="64.4" cy="28.1" r=".47"/>
<circle cx="80.9" cy="70.4" r=".47"/>
<circle cx="69.1" cy="56.3" r=".47"/>
<circle cx="69.1" cy="68" r=".47"/>
<circle cx="92.7" cy="63.3" r=".47"/>
<circle cx="76.2" cy="56.3" r=".47"/>
<circle cx="78.5" cy="42.2" r=".47"/>
<circle cx="59.7" cy="68" r=".47"/>
<circle cx="59.7" cy="56.3" r=".47"/>
<circle cx="71.5" cy="28.1" r=".47"/>
<circle cx="50.3" cy="56.3" r=".47"/>
<circle cx="50.3" cy="68" r=".47"/>
<circle cx="50.3" cy="89.2" r=".47"/>
<circle cx="64.4" cy="91.5" r=".47"/>
<circle cx="88" cy="96.2" r=".47"/>
<circle cx="40.9" cy="98.6" r=".47"/>
<circle cx="88" cy="117.4" r=".47"/>
<circle cx="69.1" cy="110.3" r=".47"/>
<circle cx="69.1" cy="122.1" r=".47"/>
<circle cx="92.7" cy="117.4" r=".47"/>
<circle cx="76.2" cy="110.3" r=".47"/>
<circle cx="78.5" cy="96.2" r=".47"/>
<circle cx="59.7" cy="122.1" r=".47"/>
<circle cx="59.7" cy="110.3" r=".47"/>
<circle cx="71.5" cy="82.1" r=".47"/>
<circle cx="50.3" cy="110.3" r=".47"/>
<circle cx="50.3" cy="122.1" r=".47"/>
<circle cx="50.3" cy="145.5" r=".47"/>
<circle cx="64.4" cy="147.9" r=".47"/>
<circle cx="88" cy="152.6" r=".47"/>
<circle cx="40.9" cy="154.9" r=".47"/>
<circle cx="88" cy="173.7" r=".47"/>
<circle cx="69.1" cy="166.7" r=".47"/>
<circle cx="69.1" cy="178.4" r=".47"/>
<circle cx="92.7" cy="173.7" r=".47"/>
<circle cx="76.2" cy="166.7" r=".47"/>
<circle cx="78.5" cy="152.6" r=".47"/>
<circle cx="59.7" cy="178.4" r=".47"/>
<circle cx="59.7" cy="166.7" r=".47"/>
<circle cx="71.5" cy="138.5" r=".47"/>
<circle cx="50.3" cy="166.7" r=".47"/>
<circle cx="50.3" cy="178.4" r=".47"/>
<circle cx="179.7" cy="35.2" r=".47"/>
<circle cx="193.8" cy="37.5" r=".47"/>
<circle cx="217.3" cy="28.1" r=".47"/>
<circle cx="217.3" cy="42.2" r=".47"/>
<circle cx="170.3" cy="44.6" r=".47"/>
<circle cx="217.3" cy="63.3" r=".47"/>
<circle cx="193.8" cy="28.1" r=".47"/>
<circle cx="198.5" cy="56.3" r=".47"/>
<circle cx="198.5" cy="68" r=".47"/>
<circle cx="222" cy="63.3" r=".47"/>
<circle cx="205.5" cy="56.3" r=".47"/>
<circle cx="207.9" cy="42.2" r=".47"/>
<circle cx="189.1" cy="68" r=".47"/>
<circle cx="189.1" cy="56.3" r=".47"/>
<circle cx="200.8" cy="28.1" r=".47"/>
<circle cx="179.7" cy="56.3" r=".47"/>
<circle cx="179.7" cy="68" r=".47"/>
<circle cx="182" cy="136.2" r=".47"/>
<circle cx="196.1" cy="138.5" r=".47"/>
<circle cx="219.6" cy="143.2" r=".47"/>
<circle cx="172.6" cy="145.5" r=".47"/>
<circle cx="210.2" cy="143.2" r=".47"/>
<circle cx="203.2" cy="129.1" r=".47"/>
<circle cx="177.3" cy="89.2" r=".47"/>
<circle cx="191.4" cy="91.5" r=".47"/>
<circle cx="214.9" cy="96.2" r=".47"/>
<circle cx="167.9" cy="98.6" r=".47"/>
<circle cx="205.5" cy="96.2" r=".47"/>
<circle cx="198.5" cy="82.1" r=".47"/>
<circle cx="175" cy="56.3" r=".47"/>
<circle cx="139.7" cy="110.3" r=".47"/>
<circle cx="203.2" cy="110.3" r=".47"/>
<circle cx="207.9" cy="157.3" r=".47"/>
<circle cx="214.9" cy="117.4" r=".47"/>
<circle cx="219.6" cy="164.3" r=".47"/>
<circle cx="170.3" cy="32.8" r=".47"/>
<circle cx="167.9" cy="86.8" r=".47"/>
<circle cx="172.6" cy="133.8" r=".47"/>
<circle cx="196.1" cy="129.1" r=".47"/>
<circle cx="219.6" cy="157.3" r=".47"/>
<circle cx="231.4" cy="143.2" r=".47"/>
<circle cx="219.6" cy="129.1" r=".47"/>
<circle cx="210.2" cy="70.4" r=".47"/>
<circle cx="217.3" cy="56.3" r=".47"/>
<circle cx="229" cy="42.2" r=".47"/>
<circle cx="226.7" cy="96.2" r=".47"/>
<circle cx="214.9" cy="82.1" r=".47"/>
<circle cx="191.4" cy="82.1" r=".47"/>
<circle cx="214.9" cy="110.3" r=".47"/>
<circle cx="40.9" cy="86.8" r=".47"/>
<circle cx="40.9" cy="143.2" r=".47"/>
<circle cx="64.4" cy="138.5" r=".47"/>
<circle cx="80.9" cy="180.8" r=".47"/>
<circle cx="88" cy="166.7" r=".47"/>
<circle cx="88" cy="138.5" r=".47"/>
<circle cx="99.7" cy="152.6" r=".47"/>
<circle cx="99.7" cy="96.2" r=".47"/>
<circle cx="88" cy="82.1" r=".47"/>
<circle cx="64.4" cy="82.1" r=".47"/>
<circle cx="88" cy="110.3" r=".47"/>
<circle cx="80.9" cy="124.4" r=".47"/>
</g>
<text font-size="3.8" fill="#000080" x="203.2" y="177.5">VT230S-11KW(380V)-DB2</text>
<g font-size="2.1">
<text x="46.1" y="22.9">1</text>
<text x="113.6" y="22.9">2</text>
<text x="181.1" y="22.9">3</text>
<text x="248.6" y="22.9">4</text>
<text x="54.1" y="35.7">1</text>
<text x="58.6" y="35.7">14</text>
<text x="183.5" y="35.7">1</text>
<text x="187.9" y="35.7">14</text>
<text x="54.1" y="38.1">2</text>
<text x="54.1" y="40.5">3</text>
<text x="58.6" y="40.5">12</text>
<text x="58.6" y="38.1">13</text>
<text x="183.5" y="38.1">2</text>
<text x="183.5" y="40.5">3</text>
<text x="187.9" y="40.5">12</text>
<text x="187.9" y="38.1">13</text>
<text x="14.3" y="42.8">D</text>
<text x="54.1" y="42.8">4</text>
<text x="54.1" y="45.1">5</text>
<text x="54.1" y="47.5">6</text>
<text x="58.6" y="45.1">10</text>
<text x="58.6" y="42.8">11</text>
<text x="59.8" y="47.5">9</text>
<text x="183.5" y="42.8">4</text>
<text x="183.5" y="45.1">5</text>
<text x="183.5" y="47.5">6</text>
<text x="187.9" y="45.1">10</text>
<text x="187.9" y="42.8">11</text>
<text x="189.1" y="47.5">9</text>
<text x="280.1" y="42.8">D</text>
<text x="54.1" y="49.9">7</text>
<text x="59.8" y="49.9">8</text>
<text x="183.5" y="49.9">7</text>
<text x="189.1" y="49.9">8</text>
<text x="14.3" y="87.5">C</text>
<text x="54.1" y="89.8">1</text>
<text x="58.6" y="89.8">14</text>
<text x="181.1" y="89.8">1</text>
<text x="185.6" y="89.8">14</text>
<text x="280.1" y="87.5">C</text>
<text x="54.1" y="92.1">2</text>
<text x="54.1" y="94.5">3</text>
<text x="58.6" y="94.5">12</text>
<text x="58.6" y="92.1">13</text>
<text x="181.1" y="92.1">2</text>
<text x="181.1" y="94.5">3</text>
<text x="185.6" y="94.5">12</text>
<text x="185.6" y="92.1">13</text>
<text x="54.1" y="96.9">4</text>
<text x="54.1" y="99.2">5</text>
<text x="54.1" y="101.5">6</text>
<text x="58.6" y="99.2">10</text>
<text x="58.6" y="96.9">11</text>
<text x="59.8" y="101.5">9</text>
<text x="181.1" y="96.9">4</text>
<text x="181.1" y="99.2">5</text>
<text x="181.1" y="101.5">6</text>
<text x="185.6" y="99.2">10</text>
<text x="185.6" y="96.9">11</text>
<text x="186.7" y="101.5">9</text>
<text x="54.1" y="103.9">7</text>
<text x="59.8" y="103.9">8</text>
<text x="181.1" y="103.9">7</text>
<text x="186.7" y="103.9">8</text>
<text x="14.3" y="132.1">B</text>
<text x="185.8" y="136.8">1</text>
<text x="190.2" y="136.8">14</text>
<text x="280.1" y="132.1">B</text>
<text x="185.8" y="139.1">2</text>
<text x="185.8" y="141.5">3</text>
<text x="185.8" y="143.8">4</text>
<text x="190.2" y="143.8">11</text>
<text x="190.2" y="141.5">12</text>
<text x="190.2" y="139.1">13</text>
<text x="54.1" y="146.1">1</text>
<text x="54.1" y="148.5">2</text>
<text x="58.6" y="148.5">13</text>
<text x="58.6" y="146.1">14</text>
<text x="185.8" y="146.1">5</text>
<text x="185.8" y="148.5">6</text>
<text x="190.2" y="146.1">10</text>
<text x="191.4" y="148.5">9</text>
<text x="54.1" y="150.9">3</text>
<text x="54.1" y="153.2">4</text>
<text x="54.1" y="155.5">5</text>
<text x="58.6" y="155.5">10</text>
<text x="58.6" y="153.2">11</text>
<text x="58.6" y="150.9">12</text>
<text x="185.8" y="150.9">7</text>
<text x="191.4" y="150.9">8</text>
<text x="54.1" y="157.9">6</text>
<text x="54.1" y="160.3">7</text>
<text x="59.8" y="160.3">8</text>
<text x="59.8" y="157.9">9</text>
<text x="14.3" y="176.7">A</text>
<text x="197.3" y="175.5">Title</text>
<text x="280.1" y="176.7">A</text>
<text x="197.3" y="182.6">Size</text>
<text x="209" y="182.6">Number</text>
<text x="256.1" y="182.6">Revision</text>
<text x="197.3" y="189.6">Date:</text>
<text x="197.3" y="192">File:</text>
<text x="198.5" y="186.1">A4</text>
<text x="207.9" y="189.6">6-Jan-2012</text>
<text x="207.9" y="192">D:\变频器\tu20111110\日本变频器图纸.ddb</text>
<text x="244.3" y="189.6">Sheet</text>
<text x="244.3" y="192">Drawn By:</text>
<text x="250.9" y="189.6">of</text>
<text x="46.1" y="196.6">1</text>
<text x="113.6" y="196.6">2</text>
<text x="181.1" y="196.6">3</text>
<text x="248.6" y="196.6">4</text>
</g>
<g font-size="2.1" fill="#800000">
<text x="58.3" y="28.7">VU-</text>
<text x="90.8" y="28.7">VU+</text>
<text x="187.7" y="28.7">VU-</text>
<text x="220.1" y="28.7">VU+</text>
<text x="35.3" y="33.5">G1'</text>
<text x="164.6" y="33.5">G2'</text>
<text x="22.8" y="45.1">+5V</text>
<text x="67.2" y="45.1">VU-</text>
<text x="102.5" y="42.8">G1</text>
<text x="152.1" y="45.1">+5V</text>
<text x="196.6" y="45.1">V-</text>
<text x="231.9" y="42.8">G2</text>
<text x="90.8" y="56.9">VU-</text>
<text x="102.5" y="54.5">E1</text>
<text x="220.1" y="56.9">V-</text>
<text x="231.9" y="54.5">E2</text>
<text x="107.3" y="63.9">P</text>
<text x="152.8" y="61.6">OC</text>
<text x="236.6" y="63.9">U</text>
<text x="23.5" y="66.3">OC</text>
<text x="79" y="74.5">VU+</text>
<text x="209" y="74.5">V+</text>
<text x="58.3" y="82.7">VV-</text>
<text x="90.8" y="82.7">VV+</text>
<text x="186.5" y="82.7">V-</text>
<text x="217.8" y="82.7">V+</text>
<text x="35.3" y="87.5">G3'</text>
<text x="162.3" y="87.5">G4'</text>
<text x="22.8" y="99.2">+5V</text>
<text x="67.2" y="99.2">VV-</text>
<text x="102.5" y="96.9">G3</text>
<text x="149.8" y="99.2">+5V</text>
<text x="194.2" y="99.2">V-</text>
<text x="229.5" y="96.9">G4</text>
<text x="90.8" y="110.9">VV-</text>
<text x="102.5" y="108.6">E3</text>
<text x="217.8" y="110.9">V-</text>
<text x="229.5" y="108.6">E4</text>
<text x="107.3" y="118">P</text>
<text x="234.2" y="118">V</text>
<text x="23.5" y="120.3">OC</text>
<text x="197.8" y="125">V+</text>
<text x="79" y="128.5">VV+</text>
<text x="191.2" y="129.7">V-</text>
<text x="222.5" y="129.7">V+</text>
<text x="167" y="134.4">G6'</text>
<text x="35.3" y="143.8">G5'</text>
<text x="57.7" y="139.1">VW-</text>
<text x="90.8" y="139.1">VW+</text>
<text x="234.2" y="143.8">G6</text>
<text x="154.5" y="146.1">+5V</text>
<text x="199" y="146.1">V-</text>
<text x="22.8" y="155.5">+5V</text>
<text x="67.2" y="155.5">VW-</text>
<text x="102.5" y="153.2">G5</text>
<text x="234.2" y="155.5">E6</text>
<text x="222.5" y="157.9">V-</text>
<text x="90.8" y="167.3">VW-</text>
<text x="102.5" y="164.9">E5</text>
<text x="238.9" y="164.9">W</text>
<text x="202.4" y="172">V+</text>
<text x="23.5" y="176.7">OC</text>
<text x="107.3" y="174.3">P</text>
<text x="78.8" y="184.9">VW+</text>
</g>
<g font-size="2.1" fill="#000080">
<text x="66.5" y="25.2">C?</text>
<text x="195.9" y="25.2">C?</text>
<text x="52.7" y="32.3">U?</text>
<text x="66.5" y="32.3">104</text>
<text x="90.3" y="32.3">Q?</text>
<text x="90.3" y="34.6">KD</text>
<text x="182" y="32.3">U?</text>
<text x="195.9" y="32.3">104</text>
<text x="219.6" y="32.3">Q?</text>
<text x="219.6" y="34.6">KD</text>
<text x="41.7" y="36.9">R?</text>
<text x="41.7" y="39.3">1K</text>
<text x="90.3" y="40.9">R?</text>
<text x="170.9" y="36.9">R?</text>
<text x="170.9" y="39.3">1K</text>
<text x="219.6" y="40.9">R?</text>
<text x="31.5" y="43.3">R?</text>
<text x="31.5" y="47">330R</text>
<text x="90.3" y="44.7">33R</text>
<text x="100.4" y="46.3">R?</text>
<text x="160.9" y="43.3">R?</text>
<text x="160.9" y="47">330R</text>
<text x="219.6" y="44.7">33R</text>
<text x="229.8" y="46.3">R?</text>
<text x="52.7" y="53.4">PC929</text>
<text x="78.3" y="53.4">D?</text>
<text x="90.3" y="48.7">Q?</text>
<text x="90.3" y="51.1">LD</text>
<text x="100.4" y="48.7">47K</text>
<text x="182" y="53.4">PC929</text>
<text x="207.7" y="53.4">D?</text>
<text x="219.6" y="48.7">Q?</text>
<text x="219.6" y="51.1">LD</text>
<text x="229.8" y="48.7">47K</text>
<text x="31.2" y="58.8">U?</text>
<text x="160.6" y="58.8">U?</text>
<text x="52.7" y="62.5">C?</text>
<text x="52.7" y="64.9">CAP</text>
<text x="62.1" y="60.2">D?</text>
<text x="62.1" y="62.5">B3</text>
<text x="69.8" y="60.5">R?</text>
<text x="69.8" y="62.8">1K</text>
<text x="78.3" y="60.5">A9</text>
<text x="78.6" y="62.1">R?</text>
<text x="78.6" y="65.8">1K</text>
<text x="90.3" y="60.2">C?</text>
<text x="90.3" y="62.5">2.2n</text>
<text x="97.1" y="60.5">D?</text>
<text x="182" y="62.5">C?</text>
<text x="182" y="64.9">CAP</text>
<text x="191.4" y="60.2">D?</text>
<text x="191.4" y="62.5">B3</text>
<text x="199.2" y="60.5">R?</text>
<text x="199.2" y="62.8">1K</text>
<text x="207.7" y="60.5">A9</text>
<text x="207.9" y="62.1">R?</text>
<text x="207.9" y="65.8">1K</text>
<text x="219.6" y="60.2">C?</text>
<text x="219.6" y="62.5">2.2n</text>
<text x="226.5" y="60.5">D?</text>
<text x="31.2" y="69.1">NEC2501</text>
<text x="71.5" y="69.1">R?</text>
<text x="83.2" y="69.1">R?</text>
<text x="94.7" y="67.5">RGP02-15</text>
<text x="160.6" y="69.1">NEC2501</text>
<text x="200.8" y="69.1">R?</text>
<text x="212.6" y="69.1">R?</text>
<text x="224.1" y="67.5">RGP02-15</text>
<text x="71.5" y="72.9">1.5K</text>
<text x="83.2" y="72.9">3.3K</text>
<text x="200.8" y="72.9">1.5K</text>
<text x="212.6" y="72.9">3.3K</text>
<text x="66.5" y="79.2">C?</text>
<text x="193.5" y="79.2">C?</text>
<text x="52.7" y="86.3">U?</text>
<text x="66.5" y="86.3">104</text>
<text x="90.3" y="86.3">Q?</text>
<text x="90.3" y="88.6">KD</text>
<text x="182" y="86.3">U?</text>
<text x="193.5" y="86.3">104</text>
<text x="217.3" y="86.3">Q?</text>
<text x="217.3" y="88.6">KD</text>
<text x="41.7" y="90.9">R?</text>
<text x="41.7" y="93.3">1K</text>
<text x="90.3" y="94.9">R?</text>
<text x="168.7" y="90.9">R?</text>
<text x="168.7" y="93.3">1K</text>
<text x="217.3" y="94.9">R?</text>
<text x="31.5" y="97.3">R?</text>
<text x="31.5" y="101">330R</text>
<text x="90.3" y="98.7">33R</text>
<text x="100.4" y="100.3">R?</text>
<text x="158.5" y="97.3">R?</text>
<text x="158.5" y="101">330R</text>
<text x="217.3" y="98.7">33R</text>
<text x="227.4" y="100.3">R?</text>
<text x="52.7" y="107.4">PC929</text>
<text x="78.3" y="107.4">D?</text>
<text x="90.3" y="102.7">Q?</text>
<text x="90.3" y="105.1">LD</text>
<text x="100.4" y="102.7">47K</text>
<text x="182" y="107.4">PC929</text>
<text x="205.3" y="107.4">D?</text>
<text x="217.3" y="102.7">Q?</text>
<text x="217.3" y="105.1">LD</text>
<text x="227.4" y="102.7">47K</text>
<text x="31.2" y="112.8">U?</text>
<text x="52.7" y="116.6">C?</text>
<text x="52.7" y="118.9">CAP</text>
<text x="62.1" y="114.2">D?</text>
<text x="62.1" y="116.6">B3</text>
<text x="69.8" y="114.5">R?</text>
<text x="69.8" y="116.8">1K</text>
<text x="78.3" y="114.5">A9</text>
<text x="78.6" y="116.1">R?</text>
<text x="78.6" y="119.8">1K</text>
<text x="90.3" y="114.2">C?</text>
<text x="90.3" y="116.6">2.2n</text>
<text x="97.1" y="114.5">D?</text>
<text x="205.3" y="114.5">A9</text>
<text x="205.6" y="116.1">R?</text>
<text x="205.6" y="119.8">1K</text>
<text x="217.3" y="114.2">C?</text>
<text x="217.3" y="116.6">2.2n</text>
<text x="224.1" y="114.5">D?</text>
<text x="31.2" y="123.1">NEC2501</text>
<text x="71.5" y="123.1">R?</text>
<text x="83.2" y="123.1">R?</text>
<text x="94.7" y="121.5">RGP02-15</text>
<text x="205.6" y="123.1">R?</text>
<text x="221.7" y="121.5">RGP02-15</text>
<text x="71.5" y="126.9">1.5K</text>
<text x="83.2" y="126.9">3.3K</text>
<text x="198.2" y="126.2">C?</text>
<text x="205.6" y="126.9">3.3K</text>
<text x="66.5" y="135.6">C?</text>
<text x="173.3" y="137.9">R?</text>
<text x="184.4" y="133.2">U?</text>
<text x="198.2" y="133.2">104</text>
<text x="222" y="133.2">Q?</text>
<text x="222" y="135.6">KD</text>
<text x="52.7" y="142.6">U?</text>
<text x="66.5" y="142.6">104</text>
<text x="90.3" y="142.6">Q?</text>
<text x="173.3" y="140.3">1K</text>
<text x="222" y="141.9">R?</text>
<text x="41.7" y="147.3">R?</text>
<text x="41.7" y="149.7">1K</text>
<text x="90.3" y="145">KD</text>
<text x="163.2" y="144.3">R?</text>
<text x="163.2" y="148">330R</text>
<text x="222" y="149.7">Q?</text>
<text x="222" y="145.7">33R</text>
<text x="232.1" y="147.3">R?</text>
<text x="232.1" y="149.7">47K</text>
<text x="31.5" y="153.7">R?</text>
<text x="90.3" y="151.3">R?</text>
<text x="90.3" y="155">33R</text>
<text x="184.4" y="154.4">PC929</text>
<text x="210" y="154.4">D?</text>
<text x="222" y="152">LD</text>
<text x="31.5" y="157.4">330R</text>
<text x="90.3" y="159.1">Q?</text>
<text x="90.3" y="161.4">LD</text>
<text x="100.4" y="156.7">R?</text>
<text x="100.4" y="159.1">47K</text>
<text x="210" y="161.4">A9</text>
<text x="222" y="161.2">C?</text>
<text x="228.9" y="161.4">D?</text>
<text x="52.7" y="163.8">PC929</text>
<text x="78.3" y="163.8">D?</text>
<text x="210.2" y="163.1">R?</text>
<text x="210.2" y="166.8">1K</text>
<text x="222" y="163.5">2.2n</text>
<text x="31.2" y="169.2">U?</text>
<text x="52.7" y="172.9">C?</text>
<text x="62.1" y="170.6">D?</text>
<text x="62.1" y="172.9">B3</text>
<text x="69.8" y="170.8">R?</text>
<text x="69.8" y="173.2">1K</text>
<text x="78.3" y="170.8">A9</text>
<text x="78.6" y="172.5">R?</text>
<text x="90.3" y="170.6">C?</text>
<text x="90.3" y="172.9">2.2n</text>
<text x="97.1" y="170.8">D?</text>
<text x="210.2" y="170.1">R?</text>
<text x="210.2" y="173.8">3.3K</text>
<text x="226.5" y="168.5">RGP02-15</text>
<text x="31.2" y="179.5">NEC2501</text>
<text x="52.7" y="175.3">CAP</text>
<text x="71.5" y="179.5">R?</text>
<text x="78.6" y="176.2">1K</text>
<text x="83.2" y="179.5">R?</text>
<text x="94.7" y="177.9">RGP02-15</text>
<text x="71.5" y="183.2">1.5K</text>
<text x="83.2" y="183.2">3.3K</text>
<text x="264.3" y="184.9">V1.0</text>
<text x="264.3" y="189.6">2/2</text>
</g>
</svg>
